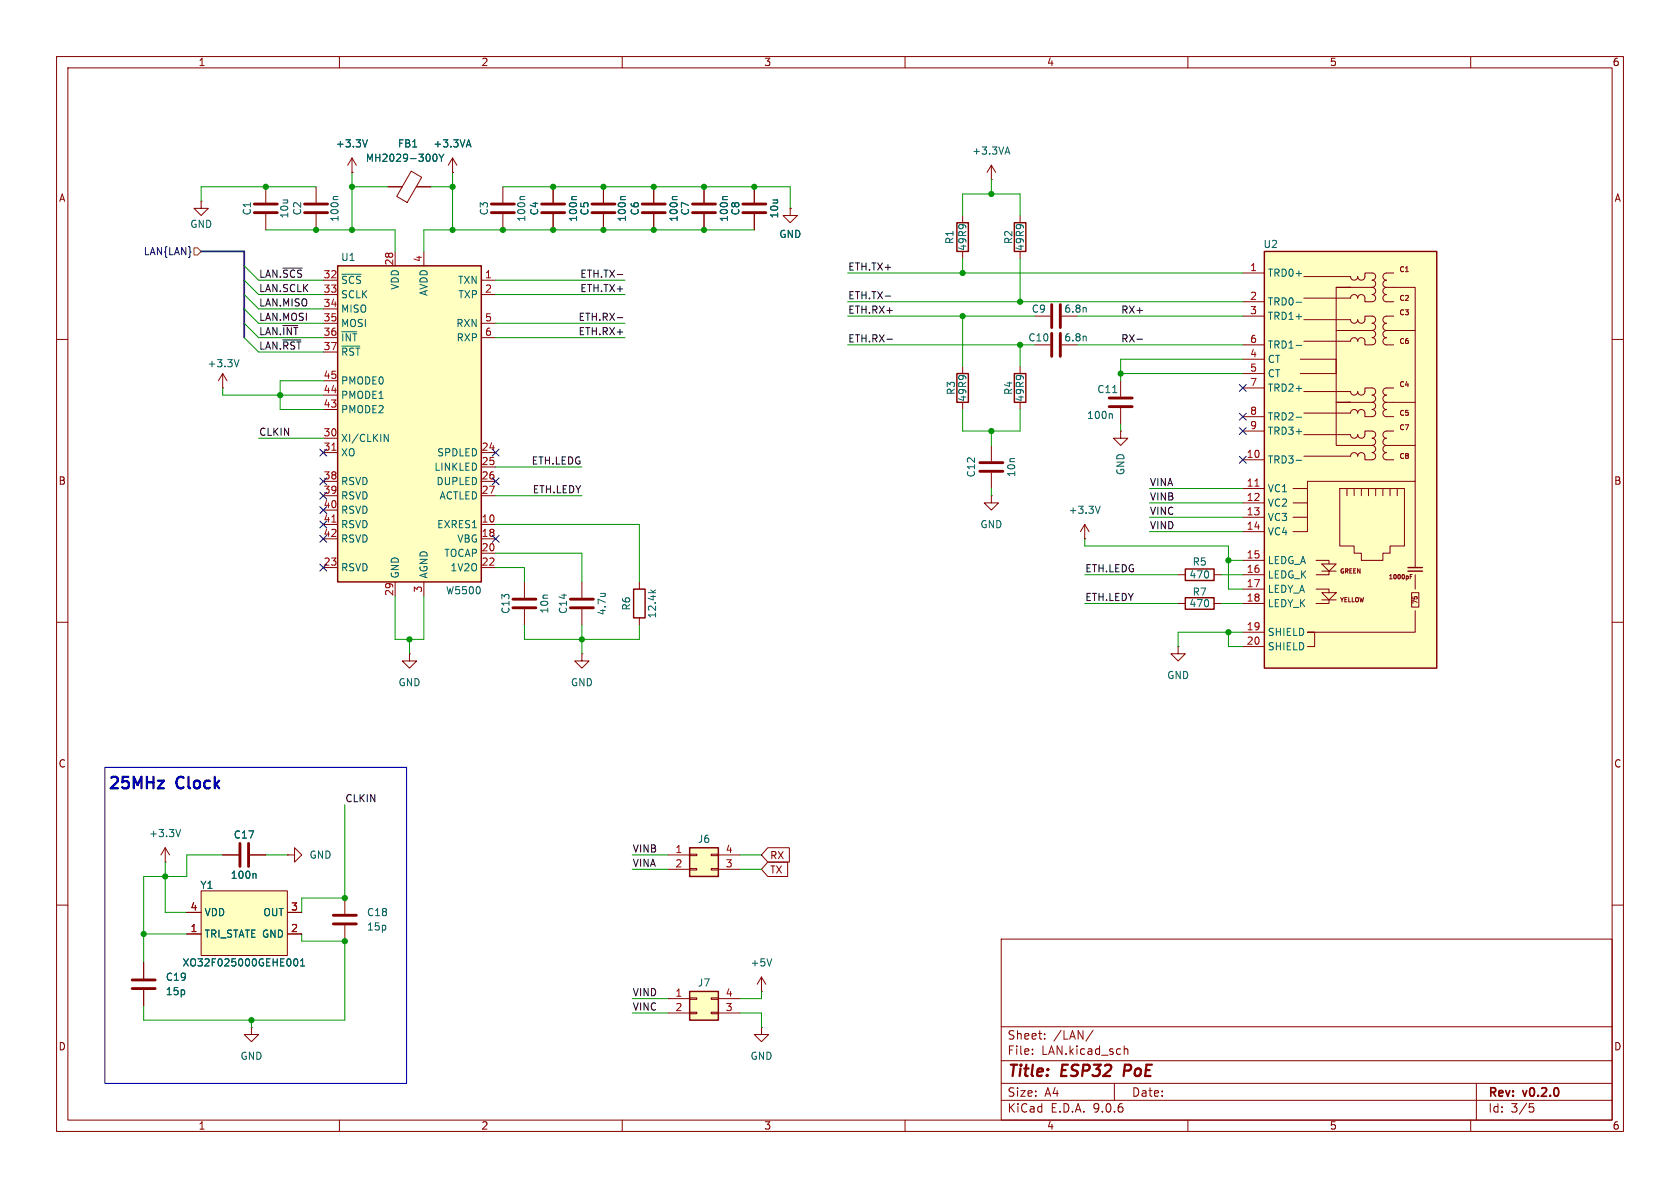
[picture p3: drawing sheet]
<svg xmlns="http://www.w3.org/2000/svg" width="297mm" height="210mm" viewBox="0 0 297 210" stroke-linecap="round" stroke-linejoin="round" font-family="sans-serif">
<g fill="none" stroke="#840000" stroke-width=".18">
<path d="M10 10h277v190h-277zM12 12h273v186h-273zM60 10v2M110 10v2M160 10v2M210 10v2M260 10v2M10 60h2M285 60h2M10 110h2M113 102.9v1.2M113 109.2v1.3"/>
<path d="M285 110h2M10 160h2M177 166h108v32h-108zM285 160h2M60 198v2M110 198v2M134.6 181.6v1.3h1.3l-1.3 1.3-1.3-1.3h1.3M134.6 181.6h.1M160 198v2M177 194.5h108M177 191.5h108M177 187.5h108"/>
<path d="M177 181.5h108M182.5 186.3v.1M182.5 185.5v.1M184.7 183.6v.1M184.7 182.8v.1M193.2 182.1l-1.2 2M197 191.5v3M198.7 184.9v1.5M198.7 185.5l.3-.1 .3 .1 .1 .9M210 198v2M260 198v2M261 191.5v6.5"/>
<path d="M270.4 195.1h.7M270.5 195.7h.4l.3 .3-.2 .5-.5 .1"/>
</g>
<path d="M198.9 188.2l-.3 2" fill="none" stroke="#840000" stroke-width=".4"/>
<path d="M112 104.1h2v5.1h-2z" fill="none" stroke="#840000" stroke-width=".25"/>
<path d="M115 104.3l.5 .5M115.9 104.3l-.5 .4" fill="none" stroke="#006464" stroke-width=".18"/>
<path d="M223.5 44.5h30.5v73.6h-30.5z" fill="#ffffc2"/>
<g fill="none" stroke="#840000" stroke-width=".18">
<path d="M133.3 33v2.8M133.3 37.8v2.8M139.7 36.8v1.3h1.3l-1.3 1.3-1.3-1.3h1.3M139.7 36.8h.1M219.7 48.3h3.8M219.7 53.3h3.8M219.7 55.9h3.8M230.5 48.9h8.3a.64 .64 0 0 0 .6 .6 .64 .64 0 0 0 .6-.6 .64 .64 0 0 0 .7 .6 .64 .64 0 0 0 .6-.6v-.6h1.3a.63 .63 0 0 1 .6 .6 .63 .63 0 0 1-.6 .6M230.5 56.5h8.3a.64 .64 0 0 0 .6 .6 .64 .64 0 0 0 .6-.6 .64 .64 0 0 0 .7 .6 .64 .64 0 0 0 .6-.6v-.6h1.3a.63 .63 0 0 1 .6 .6 .63 .63 0 0 1-.6 .6 .64 .64 0 0 1 .6 .7 .64 .64 0 0 1-.6 .6M236.2 50.8h2.6h-2.6v7.6h6.4M236.2 58.4v12.7h2.6h-2.6v7.6h6.4a.63 .63 0 0 1 .6 .7 .63 .63 0 0 1-.6 .6 .64 .64 0 0 1 .6 .6 .64 .64 0 0 1-.6 .7h-1.3v-.7a.64 .64 0 0 0-.6-.6 .64 .64 0 0 0-.7 .6 .64 .64 0 0 0-.6-.6 .64 .64 0 0 0-.6 .6h-8.3M238.1 50.8h4.5"/>
<path d="M242.6 50.8a.64 .64 0 0 1 .6 .6 .64 .64 0 0 1-.6 .7 .64 .64 0 0 1 .6 .6 .64 .64 0 0 1-.6 .6h-1.3v-.6a.64 .64 0 0 0-.6-.6 .64 .64 0 0 0-.7 .6 .64 .64 0 0 0-.6-.6 .64 .64 0 0 0-.6 .6h-8.3M242.6 59.7a.64 .64 0 0 1 .6 .6 .64 .64 0 0 1-.6 .7h-1.3v-.7a.64 .64 0 0 0-.6-.6 .64 .64 0 0 0-.7 .6 .64 .64 0 0 0-.6-.6 .64 .64 0 0 0-.6 .6h-8.3M242.6 49.5a.63 .63 0 0 1 .6 .7 .63 .63 0 0 1-.6 .6M242.6 58.4a.63 .63 0 0 1 .6 .7 .63 .63 0 0 1-.6 .6M245.1 50.8a.63 .63 0 0 0-.6 .6 .63 .63 0 0 0 .6 .7 .64 .64 0 0 0-.6 .6 .64 .64 0 0 0 .6 .6h1.3M245.1 55.9a.63 .63 0 0 0-.6 .6 .63 .63 0 0 0 .6 .7 .64 .64 0 0 0-.6 .6 .64 .64 0 0 0 .6 .6M245.1 58.4a.63 .63 0 0 0-.6 .7 .63 .63 0 0 0 .6 .6 .64 .64 0 0 0-.6 .6 .64 .64 0 0 0 .6 .7h1.3M245.1 55.9h1.3M245.1 58.4h5.1M246.4 48.3h-1.3a.64 .64 0 0 0-.6 .6 .64 .64 0 0 0 .6 .6 .63 .63 0 0 0-.6 .7 .63 .63 0 0 0 .6 .6h5.1v34.3h-19.1v1.3M219.7 61h3.8M219.7 68.6h3.8"/>
<path d="M219.7 73.7h3.8M219.7 76.2h3.8M219.7 63.5h3.8M219.7 66h3.8M229.9 63.5h6.3v2.5h-6.3M230.5 69.2h8.3a.64 .64 0 0 0 .6 .6 .64 .64 0 0 0 .6-.6 .64 .64 0 0 0 .7 .6 .64 .64 0 0 0 .6-.6v-.6h1.3a.63 .63 0 0 1 .6 .6 .63 .63 0 0 1-.6 .6 .64 .64 0 0 1 .6 .7 .64 .64 0 0 1-.6 .6M230.5 73h8.3a.64 .64 0 0 1 .6-.6 .64 .64 0 0 1 .6 .6 .64 .64 0 0 1 .7-.6 .64 .64 0 0 1 .6 .6v.7h1.3M230.5 76.8h8.3a.64 .64 0 0 0 .6 .7 .64 .64 0 0 0 .6-.7 .64 .64 0 0 0 .7 .7 .64 .64 0 0 0 .6-.7v-.6h1.3a.63 .63 0 0 1 .6 .6 .63 .63 0 0 1-.6 .7 .64 .64 0 0 1 .6 .6 .64 .64 0 0 1-.6 .6M238.1 71.1h4.5M242.6 71.1a.63 .63 0 0 1 .6 .7 .63 .63 0 0 1-.6 .6 .64 .64 0 0 1 .6 .6 .64 .64 0 0 1-.6 .7M245.1 69.9a.63 .63 0 0 0-.6 .6 .63 .63 0 0 0 .6 .6M245.1 71.1a.63 .63 0 0 0-.6 .7 .63 .63 0 0 0 .6 .6 .64 .64 0 0 0-.6 .6 .64 .64 0 0 0 .6 .7h1.3"/>
<path d="M245.1 78.7a.63 .63 0 0 0-.6 .7 .63 .63 0 0 0 .6 .6M245.1 71.1h5.1M245.1 78.7h5.1M246.4 68.6h-1.3a.63 .63 0 0 0-.6 .6 .63 .63 0 0 0 .6 .7M246.4 76.2h-1.3a.63 .63 0 0 0-.6 .6 .63 .63 0 0 0 .6 .7 .64 .64 0 0 0-.6 .6 .64 .64 0 0 0 .6 .6M219.7 86.4h3.8M219.7 88.9h3.8M219.7 91.4h3.8M219.7 81.3h3.8M219.7 94h3.8M219.7 99.1h3.8M228.6 86.4h2.5"/>
<path d="M228.6 88.9h2.5M228.6 91.4h2.5M231.1 86.4v7.6h-2.5M232.7 99.1h2.2v.6M233.7 99.7h2.5l-1.3 1.3zM236.9 86.4h11.4v10.1h-2.6v1.3h-1.2v1.3h-3.8v-1.3h-1.3v-1.3h-2.5zM238.1 86.4v1.2M239.4 86.4v1.2M240.7 86.4v1.2M241.9 86.4v1.2M243.2 86.4v1.2M244.5 86.4v1.2"/>
<path d="M245.1 80a.63 .63 0 0 0-.6 .6 .63 .63 0 0 0 .6 .7h1.3M245.7 86.4v1.2M247 86.4v1.2M250.2 85.1v15.2M102.9 115.6v1.2h1.2l-1.2 1.3-1.3-1.3h1.3M102.9 115.6h.1M208.3 106.7h1.2M214.6 106.7h1.3M219.7 101.6h3.8M219.7 104.1h3.8M219.7 106.7h3.8M219.7 111.8h3.8"/>
<path d="M219.7 114.3h3.8M232.7 104.1h2.2v.7M233.7 104.8h2.5l-1.3 1.2zM233.7 101h2.5M233.7 106h2.5M234.9 106v.7h-2.2M234.9 101v.6h-2.2M249.3 101.9h.3M249.3 101.6h.4M249.6 104.8h1.2v2.5h-1.2zM250.2 108v3.8h-19.1h1.3v2.5h-1.3M250.2 101.6v2.5"/>
</g>
<path d="M223.5 44.5h30.5v73.6h-30.5zM209.5 105.7h5.1v2h-5.1zM248.9 100.3h2.6M248.9 101h2.6" fill="none" stroke="#840000" stroke-width=".25"/>
<path d="M229.1 53.4h1M229.1 61.1h1M229.1 73.8h1M229.1 81.4h1" fill="none" stroke="#006464" stroke-width=".18"/>
<path d="M221.9 85.9h.7" fill="none" stroke="#a90000" stroke-width=".18"/>
<path d="M131.3 37.6h4.1M131.3 36.1h4.1" fill="none" stroke="#840000" stroke-width=".51"/>
<path d="M121.9 149.9h5.1v5h-5.1z" fill="#ffffc2"/>
<path d="M121.9 149.9h5.1v5h-5.1z" fill="none" stroke="#840000" stroke-width=".25"/>
<path d="M118.1 151.1h3.8M118.1 153.7h3.8M121.9 151h1.3v.3h-1.3zM121.9 153.5h1.3v.3h-1.3zM125.7 151h1.3v.3h-1.3zM125.7 153.5h1.3v.3h-1.3zM127 151.1h3.8M127 153.7h3.8" fill="none" stroke="#840000" stroke-width=".18"/>
<path d="M59.7 47h25.4v55.9h-25.4z" fill="#ffffc2"/>
<path d="M59.7 47h25.4v55.9h-25.4z" fill="none" stroke="#840000" stroke-width=".25"/>
<g fill="none" stroke="#840000" stroke-width=".18">
<path d="M57.1 49.5h2.6M57.1 52.1h2.6M57.1 54.6h2.6M57.1 57.2h2.6M57.1 59.7h2.6M69.8 44.5v2.5M74.9 44.5v2.5M85.1 49.5h2.5M85.1 52.1h2.5M85.1 57.2h2.5M85.1 59.7h2.5M57.1 62.2h2.6"/>
<path d="M57.1 67.3h2.6M57.1 69.9h2.6M57.1 72.4h2.6M57.1 77.5h2.6M57.1 80h2.6M57.1 85.1h2.6M57.1 87.6h2.6M57.1 90.2h2.6M57.1 92.7h2.6M57.1 95.3h2.6M85.1 80h2.5M85.1 85.1h2.5"/>
<path d="M85.1 87.6h2.5M85.1 92.7h2.5M85.1 95.3h2.5M85.1 82.6h2.5M85.1 97.8h2.5M57.1 100.3h2.6M69.8 102.9v2.5M74.9 102.9v2.5M85.1 100.3h2.5"/>
</g>
<path d="M60.4 48.5h3.5M60.4 61.2h3.2M67.9 76.8l.7 1.2v-1.2" fill="none" stroke="#006464" stroke-width=".18"/>
<path d="M58.7 79.6h.7M58.7 92.3h.7" fill="none" stroke="#a90000" stroke-width=".18"/>
<path d="M121.9 175.3h5.1v5h-5.1z" fill="#ffffc2"/>
<path d="M169.2 39.4h2v5.1h-2zM179.3 39.4h2.1v5.1h-2.1zM169.2 66h2v5.1h-2zM179.3 66h2.1v5.1h-2.1zM209.5 100.6h5.1v2h-5.1zM121.9 175.3h5.1v5h-5.1z" fill="none" stroke="#840000" stroke-width=".25"/>
<g fill="none" stroke="#840000" stroke-width=".18">
<path d="M97.8 33v2.8M97.8 37.8v2.8M106.7 33v2.8M106.7 37.8v2.8M115.6 33v2.8M115.6 37.8v2.8M124.5 33v2.8M124.5 37.8v2.8M170.2 38.1v1.3M175.3 31.8h.1M175.3 29.2v2.6M175.3 29.2l-.8 1.3"/>
<path d="M175.3 29.2l.7 1.3M180.3 38.1v1.3M170.2 44.5v1.2M180.3 44.5v1.2M182.9 55.9h2.8M39.4 68.6h.1M39.4 66l-.8 1.3M39.4 66l.7 1.3M39.4 66v2.6M170.2 64.8v1.2M170.2 71.1v1.3M175.3 78.7v2.8"/>
<path d="M180.3 64.8v1.2M180.3 71.1v1.3M182.9 61h2.8M175.3 87.6v1.3h1.2l-1.2 1.3-1.3-1.3h1.3M175.3 87.6h.1M175.3 83.6v2.8M72.4 115.6v1.2h1.3l-1.3 1.3-1.3-1.3h1.3M72.4 115.6h.1M208.3 114.3v1.3h1.2l-1.2 1.2-1.3-1.2h1.3M208.3 114.3h.1M208.3 101.6h1.2M214.6 101.6h1.3"/>
<path d="M29.2 152.4h.1M29.2 149.9l-.8 1.2M29.2 149.9l.8 1.2M29.2 149.9v2.5M39.4 151.1h2.8M44.2 151.1h2.8M50.8 151.1h1.3v-1.2l1.2 1.2-1.2 1.3v-1.3M50.8 151.1h.1M61 158.8v2.7M25.4 170.2v2.8M25.4 175v2.8M61 163.6v2.8"/>
<path d="M118.1 176.5h3.8M118.1 179.1h3.8M121.9 176.4h1.3v.3h-1.3zM121.9 178.9h1.3v.3h-1.3zM125.7 176.4h1.3v.3h-1.3zM125.7 178.9h1.3v.3h-1.3zM127 176.5h3.8M127 179.1h3.8M134.6 175.3h.1M134.6 172.7l-.7 1.3M134.6 172.7l.8 1.3M134.6 172.7v2.6"/>
<path d="M44.4 181.6v1.3h1.3l-1.3 1.3-1.2-1.3h1.2M44.4 181.6h.1"/>
</g>
<g fill="none" stroke="#840000" stroke-width=".51">
<path d="M95.8 37.6h4M95.8 36.1h4M104.6 37.6h4.1M104.6 36.1h4.1M113.5 37.6h4.1M113.5 36.1h4.1M122.4 37.6h4.1M122.4 36.1h4.1M185.9 53.8v4.1M185.9 58.9v4.1M187.5 53.8v4.1M187.5 58.9v4.1"/>
<path d="M173.2 81.8h4.1M173.2 83.3h4.1M42.4 149.1v4.1M43.9 149.1v4.1M23.4 174.8h4M23.4 173.2h4M58.9 161.8h4.1M58.9 163.3h4.1"/>
</g>
<path d="M101.9 34.7h-.6l-.2 .2M110.6 34.7h-.7l-.2 .2M119.7 34.7h-.7l-.1 .2M128.6 34.7h-.7l-.2 .2M177.8 26.9h.6M178.1 26l.4 1.2M192 54.4v.8M192 59.5v.8M42.3 63.6l-.5 1.2M31.9 146.6l-.4 1.3M45.1 154.4l.2 .2v.7M136.4 169.5l-.4 1.3" fill="none" stroke="#006464" stroke-width=".18"/>
<path d="M35.6 157.5h15.2v11.4h-15.2z" fill="#ffffc2"/>
<g fill="none" stroke="#840000" stroke-width=".18">
<path d="M35.6 35.6v1.2h1.2l-1.2 1.3-1.3-1.3h1.3M35.6 35.6h.1M47 33v2.8M47 37.8v2.8M55.9 33v2.8M55.9 37.8v2.8M62.2 30.5h.1M62.2 27.9l-.7 1.3M62.2 27.9l.8 1.3M62.2 27.9v2.6M68.6 33h2.5M72.7 30.3l1.8 1-2.5 4.5-1.9-1.1z"/>
<path d="M73.6 33h2.6M80 30.5h.1M80 27.9l-.8 1.3M80 27.9l.8 1.3M80 27.9v2.6M88.9 33v2.8M88.9 37.8v2.8M97.8 33v2.8M97.8 37.8v2.8M106.7 33v2.8M106.7 37.8v2.8M115.6 33v2.8"/>
<path d="M115.6 37.8v2.8M124.5 33v2.8M124.5 37.8v2.8M133.3 33v2.8M133.3 37.8v2.8M139.7 36.8h.1M198.1 76.2v1.3h1.3l-1.3 1.2-1.3-1.2h1.3M198.1 76.2h.1M198.1 67.3v2.8M198.1 72.1v2.8M191.8 95.3h.1M191.8 92.7l-.8 1.3"/>
<path d="M191.8 92.7l.7 1.3M191.8 92.7v2.6M92.7 102.9v2.8M92.7 107.7v2.8M102.9 102.9v2.8M102.9 107.7v2.8M35.6 157.5h15.2v11.4h-15.2zM39.4 151.1h2.8M44.2 151.1h2.8M135.7 149.9h3.8v2.5h-3.8l-1.1-1.3zM135.7 152.4h3.5v2.5h-3.5l-1.1-1.2zM25.4 170.2v2.8"/>
<path d="M25.4 175v2.8M33 161.3h2.6M33 165.1h2.6M50.8 161.3h2.5M50.8 165.1h2.5"/>
</g>
<g fill="none" stroke="#006464" stroke-width=".18">
<path d="M59.8 34.7h-.7l-.2 .2M65 24.7l-.5 1.3M76.5 27.7l.1-.3 .2-.2a.68 .68 0 0 1 .5 .7 .68 .68 0 0 1-.5 .6l-.2-.1-.1-.4M77.6 27.2l.4 .7M78 27.9v.6M78.5 27.2l-.5 .7M82.5 25.6h.7M82.9 24.7l.4 1.3M92.8 34.7h-.7l-.2 .2M101.9 34.7h-.6l-.2 .2M110.6 34.7h-.7l-.2 .2M119.7 34.7h-.7l-.1 .2"/>
<path d="M128.6 34.7h-.7l-.2 .2M196.5 73.1l.2 .2v.7M196.7 69.4h.7M194.5 89.5l-.4 1.2M106.2 104.9h.8M106.9 104.9v.1M45.1 154.4l.2 .2v.7M52 169.6l.2-.1a.68 .68 0 0 1 .5 .6 .68 .68 0 0 1-.5 .7l-.2-.2-.1-.3zM53.1 170.8h.8M53.1 169.9l.4-.4v1.3"/>
</g>
<path d="M45 37.6h4M45 36.1h4M53.8 37.6h4.1M53.8 36.1h4.1M86.9 37.6h4M86.9 36.1h4M196.1 70.4h4.1M196.1 71.9h4.1M90.7 105.9h4M90.7 107.4h4M100.8 105.9h4.1M100.8 107.4h4.1" fill="none" stroke="#840000" stroke-width=".51"/>
<path d="M34.3 43.8h.6l.7 .7-.7 .6h-.6z" fill="none" stroke="#725600" stroke-width=".18"/>
<path d="M50 47.4h3.4M109.1 56.2h1M109.1 48.5h1M156.5 52.3h1M156.8 60h1M201 60h1M50 60.1h3.2" fill="none" stroke="#0f0f0f" stroke-width=".18"/>
<path d="M35.6 44.5h7.6v15.2" fill="none" stroke="#000084" stroke-width=".3"/>
<g fill="none" stroke="#009600" stroke-width=".18">
<path d="M55.9 33h-20.3v2.6M62.2 33h6.4M62.2 30.5v10.1M76.2 33h3.8M80 30.5v10.1M88.9 33h50.8v3.8M170.2 38.1v-3.8h10.1v3.8M175.3 31.8v2.5M43.2 57.2l2.5 2.5h11.4M43.2 52.1l2.5 2.5h11.4M43.2 54.6l2.5 2.6h11.4M43.2 59.7l2.5 2.5h11.4"/>
<path d="M43.2 49.5l2.5 2.6h11.4M43.2 47l2.5 2.5h11.4M47 40.6h22.8v3.9M87.6 59.7h22.9M87.6 57.2h22.9M87.6 52.1h22.9M87.6 49.5h22.9M133.3 40.6h-58.4v3.9M149.9 55.9h33M149.9 48.3h69.8M149.9 53.3h69.8M170.2 45.7v2.6"/>
<path d="M170.2 55.9v8.9M180.3 45.7v7.6M190.5 55.9h29.2M39.4 68.6v1.3h17.7M45.7 77.5h11.4M57.1 67.3h-7.6v5.1h7.6M149.9 61h33M170.2 72.4v3.8h10.1v-3.8M175.3 76.2v2.5M180.3 61v3.8M190.5 61h29.2M198.1 74.9v1.3"/>
<path d="M198.1 66h21.6M219.7 63.5h-21.6v3.8M87.6 97.8h15.3v5.1M87.6 92.7h25.4v10.2M87.6 87.6h15.3M87.6 82.6h15.3M175.3 86.4v1.2M191.8 95.3v1.2h25.4v7.6h2.5M203.2 86.4h16.5M203.2 91.4h16.5M203.2 88.9h16.5M203.2 94h16.5"/>
<path d="M217.2 99.1h2.5M69.8 105.4v7.6h5.1v-7.6M72.4 113v2.6M87.6 100.3h5.1v2.6M92.7 110.5v2.5h20.3v-2.5M102.9 110.5v5.1M191.8 101.6h16.5M191.8 106.7h16.5M215.9 101.6h3.8M215.9 106.7h3.8M217.2 111.8v2.5h2.5M219.7 111.8h-11.4v2.5"/>
<path d="M29.2 152.4v8.9h3.8M39.4 151.1h-6.4v3.8h-7.6v15.3M47 151.1h3.8M61 142.2v16.6h-7.7v2.5M111.8 151.1h6.3M111.8 153.7h6.3M130.8 151.1h3.8M130.8 153.7h3.8M25.4 165.1h7.6M53.3 165.1v1.3h7.7v13.9h-35.6v-2.5M111.8 176.5h6.3M111.8 179.1h6.3"/>
<path d="M130.8 179.1h3.8v2.5M134.6 175.3v1.2h-3.8M44.4 180.3v1.3"/>
</g>
<g fill="none" stroke="#000084" stroke-width=".18">
<path d="M56.5 79.4l1.3 1.2M57.8 79.4l-1.3 1.2M87 79.4l1.2 1.2M88.2 79.4l-1.2 1.2M219.1 73.1l1.2 1.2M219.1 75.6l1.2 1.2M219.1 68l1.2 1.2M220.3 73.1l-1.2 1.2M220.3 75.6l-1.2 1.2M220.3 68l-1.2 1.2M56.5 87l1.3 1.2M56.5 89.6l1.3 1.2"/>
<path d="M56.5 84.5l1.3 1.2M56.5 99.7l1.3 1.2M56.5 94.6l1.3 1.3M56.5 92.1l1.3 1.2M57.8 87l-1.3 1.2M57.8 89.6l-1.3 1.2M57.8 84.5l-1.3 1.2M57.8 99.7l-1.3 1.2M57.8 94.6l-1.3 1.3M57.8 92.1l-1.3 1.2M87 94.6l1.2 1.3M87 84.5l1.2 1.2"/>
<path d="M88.2 94.6l-1.2 1.3M88.2 84.5l-1.2 1.2M219.1 80.7l1.2 1.2M220.3 80.7l-1.2 1.2"/>
</g>
<path d="M27.9 138h1.1l-1.1 1.4h1.1" fill="none" stroke="#0000c2" stroke-width=".41"/>
<path d="M18.5 135.6h53.4v55.9h-53.4z" fill="none" stroke="#0000c2" stroke-width=".18"/>
<g fill="#009600" stroke="#009600" stroke-width=".18">
<circle cx="49.5" cy="69.9" r=".46"/>
<circle cx="25.4" cy="165.1" r=".46"/>
<circle cx="29.2" cy="154.9" r=".46"/>
<circle cx="61" cy="166.4" r=".46"/>
<circle cx="44.4" cy="180.3" r=".46"/>
<circle cx="47" cy="33" r=".46"/>
<circle cx="55.9" cy="40.6" r=".46"/>
<circle cx="62.2" cy="40.6" r=".46"/>
<circle cx="62.2" cy="33" r=".46"/>
<circle cx="72.4" cy="113" r=".46"/>
<circle cx="102.9" cy="113" r=".46"/>
<circle cx="61" cy="158.8" r=".46"/>
<circle cx="80" cy="40.6" r=".46"/>
<circle cx="80" cy="33" r=".46"/>
<circle cx="97.8" cy="40.6" r=".46"/>
<circle cx="198.1" cy="66" r=".46"/>
<circle cx="180.3" cy="53.3" r=".46"/>
<circle cx="170.2" cy="55.9" r=".46"/>
<circle cx="180.3" cy="61" r=".46"/>
<circle cx="175.3" cy="34.3" r=".46"/>
<circle cx="175.3" cy="76.2" r=".46"/>
<circle cx="170.2" cy="48.3" r=".46"/>
<circle cx="115.6" cy="33" r=".46"/>
<circle cx="115.6" cy="40.6" r=".46"/>
<circle cx="124.5" cy="40.6" r=".46"/>
<circle cx="124.5" cy="33" r=".46"/>
<circle cx="106.7" cy="40.6" r=".46"/>
<circle cx="106.7" cy="33" r=".46"/>
<circle cx="97.8" cy="33" r=".46"/>
<circle cx="88.9" cy="40.6" r=".46"/>
<circle cx="133.3" cy="33" r=".46"/>
<circle cx="217.2" cy="111.8" r=".46"/>
<circle cx="217.2" cy="99.1" r=".46"/>
</g>
<g font-size="2.8" fill="#0000c2">
<text x="18.9" y="140.1">25MHz</text>
<text x="31.2" y="140.1">Clock</text>
</g>
<g font-size="2.8" fill="#840000">
<text x="178" y="190.9">Title:</text>
<text x="187.7" y="190.9">ESP32</text>
<text x="199.5" y="190.9">PoE</text>
</g>
<g font-size="2.1" fill="#840000">
<text x="178" y="184">Sheet:</text>
<text x="186.2" y="184">/LAN/</text>
<text x="178" y="186.7">File:</text>
<text x="184.1" y="186.7">LAN.kicad_sch</text>
<text x="178" y="196.9">KiCad</text>
<text x="178" y="194.1">Size:</text>
<text x="184.7" y="194.1">A4</text>
<text x="185.7" y="196.9">E.D.A.</text>
<text x="193.3" y="196.9">9.0.6</text>
<text x="200" y="194.1">Date:</text>
<text x="263" y="194.3">Rev:</text>
<text x="263" y="196.9">Id:</text>
<text x="267.1" y="196.9">3/5</text>
<text x="269.4" y="194.3">v0.2.0</text>
</g>
<g font-size="1.8" fill="#840000">
<text x="35" y="11.9">1</text>
<text x="85" y="11.9">2</text>
<text x="135" y="11.9">3</text>
<text x="185" y="11.9">4</text>
<text x="235" y="11.9">5</text>
<text x="285" y="11.9">6</text>
<text x="10.3" y="35.9">A</text>
<text x="285.3" y="35.9">A</text>
<text x="10.3" y="85.9">B</text>
<text x="285.3" y="85.9">B</text>
<text x="10.3" y="135.9">C</text>
<text x="285.3" y="135.9">C</text>
<text x="136" y="152.1">RX</text>
<text x="136" y="154.6">TX</text>
<text x="10.3" y="185.9">D</text>
<text x="285.3" y="185.9">D</text>
<text x="35" y="199.9">1</text>
<text x="85" y="199.9">2</text>
<text x="135" y="199.9">3</text>
<text x="185" y="199.9">4</text>
<text x="235" y="199.9">5</text>
<text x="285" y="199.9">6</text>
</g>
<g font-size="1.8" fill="#006464">
<text x="59.3" y="26.3">+3.3V</text>
<text x="64.6" y="28.8">MH2029-300Y</text>
<text x="70.3" y="26.3">FB1</text>
<text x="76.5" y="26.3">+3.3VA</text>
<text x="171.8" y="27.5">+3.3VA</text>
<text x="33.5" y="40.5">GND</text>
<text x="44.6" y="38.2" transform="rotate(-90 44.6 38.2)">C1</text>
<text x="51.2" y="38.7" transform="rotate(-90 51.2 38.7)">10u</text>
<text x="53.4" y="38.2" transform="rotate(-90 53.4 38.2)">C2</text>
<text x="60" y="39.3" transform="rotate(-90 60 39.3)">100n</text>
<text x="86.5" y="38.2" transform="rotate(-90 86.5 38.2)">C3</text>
<text x="93.1" y="39.3" transform="rotate(-90 93.1 39.3)">100n</text>
<text x="95.4" y="38.2" transform="rotate(-90 95.4 38.2)">C4</text>
<text x="102.2" y="39.3" transform="rotate(-90 102.2 39.3)">100n</text>
<text x="104.2" y="38.2" transform="rotate(-90 104.2 38.2)">C5</text>
<text x="110.8" y="39.3" transform="rotate(-90 110.8 39.3)">100n</text>
<text x="113.1" y="38.2" transform="rotate(-90 113.1 38.2)">C6</text>
<text x="120" y="39.3" transform="rotate(-90 120 39.3)">100n</text>
<text x="122" y="38.2" transform="rotate(-90 122 38.2)">C7</text>
<text x="128.9" y="39.3" transform="rotate(-90 128.9 39.3)">100n</text>
<text x="130.9" y="38.2" transform="rotate(-90 130.9 38.2)">C8</text>
<text x="137.8" y="38.7" transform="rotate(-90 137.8 38.7)">10u</text>
<text x="60.2" y="46.3">U1</text>
<text x="137.7" y="42.3">GND</text>
<text x="168.8" y="43.3" transform="rotate(-90 168.8 43.3)">R1</text>
<text x="171" y="44.5" transform="rotate(-90 171 44.5)">49R9</text>
<text x="179.2" y="43.3" transform="rotate(-90 179.2 43.3)">R2</text>
<text x="181.2" y="44.5" transform="rotate(-90 181.2 44.5)">49R9</text>
<text x="223.3" y="44">U2</text>
<text x="60.2" y="50.4">~{SCS}</text>
<text x="60.2" y="52.9">SCLK</text>
<text x="70.7" y="51.3" transform="rotate(-90 70.7 51.3)">VDD</text>
<text x="75.8" y="52.4" transform="rotate(-90 75.8 52.4)">AVDD</text>
<text x="80.9" y="50.4">TXN</text>
<text x="80.9" y="52.9">TXP</text>
<text x="224" y="49.1">TRD0+</text>
<text x="60.2" y="55.5">MISO</text>
<text x="60.2" y="58">MOSI</text>
<text x="80.6" y="58">RXN</text>
<text x="182.3" y="55.5">C9</text>
<text x="188.1" y="55.5">6.8n</text>
<text x="224" y="54.2">TRD0-</text>
<text x="224" y="56.7">TRD1+</text>
<text x="36.6" y="65.1">+3.3V</text>
<text x="60.2" y="60.6">~{INT}</text>
<text x="60.2" y="63.1">~{RST}</text>
<text x="80.6" y="60.6">RXP</text>
<text x="181.7" y="60.6">C10</text>
<text x="188.1" y="60.6">6.8n</text>
<text x="224" y="61.8">TRD1-</text>
<text x="224" y="64.4">CT</text>
<text x="60.2" y="68.2">PMODE0</text>
<text x="60.2" y="70.7">PMODE1</text>
<text x="169" y="69.9" transform="rotate(-90 169 69.9)">R3</text>
<text x="171" y="71.1" transform="rotate(-90 171 71.1)">49R9</text>
<text x="179.2" y="69.9" transform="rotate(-90 179.2 69.9)">R4</text>
<text x="181.2" y="71.1" transform="rotate(-90 181.2 71.1)">49R9</text>
<text x="193.9" y="69.7">C11</text>
<text x="224" y="66.9">CT</text>
<text x="224" y="69.4">TRD2+</text>
<text x="60.2" y="73.3">PMODE2</text>
<text x="192.1" y="74.3">100n</text>
<text x="224" y="74.5">TRD2-</text>
<text x="224" y="77.1">TRD3+</text>
<text x="60.2" y="78.3">XI/CLKIN</text>
<text x="60.2" y="80.9">XO</text>
<text x="76.7" y="83.4">LINKLED</text>
<text x="77.2" y="80.9">SPDLED</text>
<text x="224" y="82.1">TRD3-</text>
<text x="60.2" y="86">RSVD</text>
<text x="60.2" y="88.5">RSVD</text>
<text x="77.1" y="86">DUPLED</text>
<text x="77.6" y="88.5">ACTLED</text>
<text x="172.6" y="84.5" transform="rotate(-90 172.6 84.5)">C12</text>
<text x="179.7" y="84.4" transform="rotate(-90 179.7 84.4)">10n</text>
<text x="199" y="84.1" transform="rotate(-90 199 84.1)">GND</text>
<text x="224" y="87.2">VC1</text>
<text x="224" y="89.8">VC2</text>
<text x="60.2" y="91">RSVD</text>
<text x="60.2" y="93.6">RSVD</text>
<text x="77.2" y="93.6">EXRES1</text>
<text x="173.2" y="93.6">GND</text>
<text x="188.8" y="91">+3.3V</text>
<text x="224" y="92.3">VC3</text>
<text x="224" y="94.8">VC4</text>
<text x="60.2" y="96.1">RSVD</text>
<text x="60.2" y="101.2">RSVD</text>
<text x="78.5" y="98.7">TOCAP</text>
<text x="79.5" y="101.2">1V2O</text>
<text x="80.8" y="96.1">VBG</text>
<text x="210.7" y="100.2">R5</text>
<text x="224" y="99.9">LEDG_A</text>
<text x="70.7" y="102.4" transform="rotate(-90 70.7 102.4)">GND</text>
<text x="75.8" y="102.4" transform="rotate(-90 75.8 102.4)">AGND</text>
<text x="78.7" y="105.3">W5500</text>
<text x="210.2" y="107.5">470</text>
<text x="210.2" y="102.5">470</text>
<text x="210.7" y="105.5">R7</text>
<text x="224" y="102.5">LEDG_K</text>
<text x="224" y="105">LEDY_A</text>
<text x="224" y="107.5">LEDY_K</text>
<text x="90.3" y="108.6" transform="rotate(-90 90.3 108.6)">C13</text>
<text x="97.1" y="108.6" transform="rotate(-90 97.1 108.6)">10n</text>
<text x="100.4" y="108.6" transform="rotate(-90 100.4 108.6)">C14</text>
<text x="107.3" y="108.9" transform="rotate(-90 107.3 108.9)">4.7u</text>
<text x="111.6" y="108" transform="rotate(-90 111.6 108)">R6</text>
<text x="116.2" y="109.4" transform="rotate(-90 116.2 109.4)">12.4k</text>
<text x="224" y="112.6">SHIELD</text>
<text x="224" y="115.2">SHIELD</text>
<text x="70.4" y="121.5">GND</text>
<text x="100.8" y="121.5">GND</text>
<text x="206.2" y="120.2">GND</text>
<text x="26.3" y="148.2">+3.3V</text>
<text x="41.2" y="148.4">C17</text>
<text x="123.3" y="149.2">J6</text>
<text x="40.7" y="155.5">100n</text>
<text x="54.6" y="152">GND</text>
<text x="35.3" y="157.3">Y1</text>
<text x="36.1" y="162.2">VDD</text>
<text x="36.1" y="166">TRI_STATE GND</text>
<text x="46.5" y="162.2">OUT</text>
<text x="64.8" y="162.2">C18</text>
<text x="64.8" y="164.7">15p</text>
<text x="29.2" y="173.6">C19</text>
<text x="32.2" y="171">XO32F025000GEHE001</text>
<text x="132.6" y="171">+5V</text>
<text x="29.2" y="176.1">15p</text>
<text x="123.3" y="174.6">J7</text>
<text x="42.4" y="187.6">GND</text>
<text x="132.6" y="187.6">GND</text>
</g>
<text font-size="1.8" fill="#000084" x="25.3" y="45.3">LAN{LAN}</text>
<g font-size="1.8" fill="#a90000">
<text x="69.6" y="47" transform="rotate(-90 69.6 47)">28</text>
<text x="74.7" y="46.4" transform="rotate(-90 74.7 46.4)">4</text>
<text x="57.1" y="49.3">32</text>
<text x="57.1" y="51.8">33</text>
<text x="85.7" y="49.3">1</text>
<text x="85.7" y="51.8">2</text>
<text x="220.9" y="48">1</text>
<text x="220.9" y="53.1">2</text>
<text x="57.1" y="54.4">34</text>
<text x="57.1" y="56.9">35</text>
<text x="57.1" y="59.4">36</text>
<text x="85.7" y="56.9">5</text>
<text x="85.7" y="59.4">6</text>
<text x="220.9" y="55.6">3</text>
<text x="57.1" y="62">37</text>
<text x="220.9" y="60.7">6</text>
<text x="220.9" y="63.2">4</text>
<text x="220.9" y="65.8">5</text>
<text x="57.1" y="67.1">45</text>
<text x="57.1" y="69.6">44</text>
<text x="220.9" y="68.3">7</text>
<text x="57.1" y="72.1">43</text>
<text x="57.1" y="77.2">30</text>
<text x="220.9" y="73.4">8</text>
<text x="220.9" y="75.9">9</text>
<text x="57.1" y="79.8">31</text>
<text x="85" y="79.8">24</text>
<text x="85" y="82.3">25</text>
<text x="220.3" y="81">10</text>
<text x="57.1" y="84.8">38</text>
<text x="57.1" y="87.4">39</text>
<text x="57.1" y="89.9">40</text>
<text x="85" y="84.8">26</text>
<text x="85" y="87.4">27</text>
<text x="220.3" y="86.1">11</text>
<text x="220.3" y="88.6">12</text>
<text x="57.1" y="92.5">41</text>
<text x="57.1" y="95">42</text>
<text x="85" y="92.5">10</text>
<text x="85" y="95">18</text>
<text x="220.3" y="91.2">13</text>
<text x="220.3" y="93.7">14</text>
<text x="57.1" y="100.1">23</text>
<text x="85" y="97.5">20</text>
<text x="85" y="100.1">22</text>
<text x="220.3" y="98.8">15</text>
<text x="220.3" y="101.3">16</text>
<text x="69.6" y="105.5" transform="rotate(-90 69.6 105.5)">29</text>
<text x="74.7" y="104.8" transform="rotate(-90 74.7 104.8)">3</text>
<text x="220.3" y="103.9">17</text>
<text x="220.3" y="106.4">18</text>
<text x="220.3" y="111.5">19</text>
<text x="220.3" y="114">20</text>
<text x="119.3" y="150.9">1</text>
<text x="119.3" y="153.4">2</text>
<text x="128.2" y="150.9">4</text>
<text x="128.2" y="153.4">3</text>
<text x="33.6" y="161">4</text>
<text x="51.4" y="161">3</text>
<text x="33.6" y="164.8">1</text>
<text x="51.4" y="164.8">2</text>
<text x="119.3" y="176.3">1</text>
<text x="119.3" y="178.8">2</text>
<text x="128.2" y="176.3">4</text>
<text x="128.2" y="178.8">3</text>
</g>
<g font-size="1.8" fill="#0f0f0f">
<text x="149.9" y="47.9">ETH.TX+</text>
<text x="45.7" y="49.2">LAN.~{SCS}</text>
<text x="45.7" y="51.7">LAN.SCLK</text>
<text x="102.5" y="51.7">ETH.TX+</text>
<text x="102.5" y="49.2">ETH.TX-</text>
<text x="149.9" y="53">ETH.TX-</text>
<text x="45.7" y="59.3">LAN.~{INT}</text>
<text x="45.7" y="56.8">LAN.MOSI</text>
<text x="45.7" y="54.3">LAN.MISO</text>
<text x="102.2" y="59.3">ETH.RX+</text>
<text x="102.2" y="56.8">ETH.RX-</text>
<text x="149.9" y="55.5">ETH.RX+</text>
<text x="198.1" y="55.5">RX+</text>
<text x="45.7" y="61.9">LAN.~{RST}</text>
<text x="149.9" y="60.6">ETH.RX-</text>
<text x="198.1" y="60.6">RX-</text>
<text x="45.7" y="77.1">CLKIN</text>
<text x="93.9" y="82.2">ETH.LEDG</text>
<text x="94.1" y="87.3">ETH.LEDY</text>
<text x="203.2" y="88.6">VINB</text>
<text x="203.2" y="86">VINA</text>
<text x="203.2" y="93.6">VIND</text>
<text x="203.2" y="91.1">VINC</text>
<text x="191.8" y="101.3">ETH.LEDG</text>
<text x="191.8" y="106.3">ETH.LEDY</text>
<text x="61" y="141.9">CLKIN</text>
<text x="111.8" y="150.8">VINB</text>
<text x="111.8" y="153.3">VINA</text>
<text x="111.8" y="178.7">VINC</text>
<text x="111.8" y="176.2">VIND</text>
</g>
<g font-size="1.2" fill="#840000">
<text x="247.3" y="48.3">C1</text>
<text x="247.3" y="53.4">C2</text>
<text x="247.3" y="55.9">C3</text>
<text x="247.3" y="61">C6</text>
<text x="247.3" y="68.6">C4</text>
<text x="247.3" y="73.7">C5</text>
<text x="247.3" y="76.2">C7</text>
<text x="247.3" y="81.3">C8</text>
</g>
<g font-size="1.1" fill="#840000">
<text x="236.8" y="101.6">GREEN</text>
<text x="236.8" y="106.7">YELLOW</text>
<text x="245.4" y="102.6">1000pF</text>
<text x="250.8" y="106.9" transform="rotate(-90 250.8 106.9)">75</text>
</g>
</svg>
